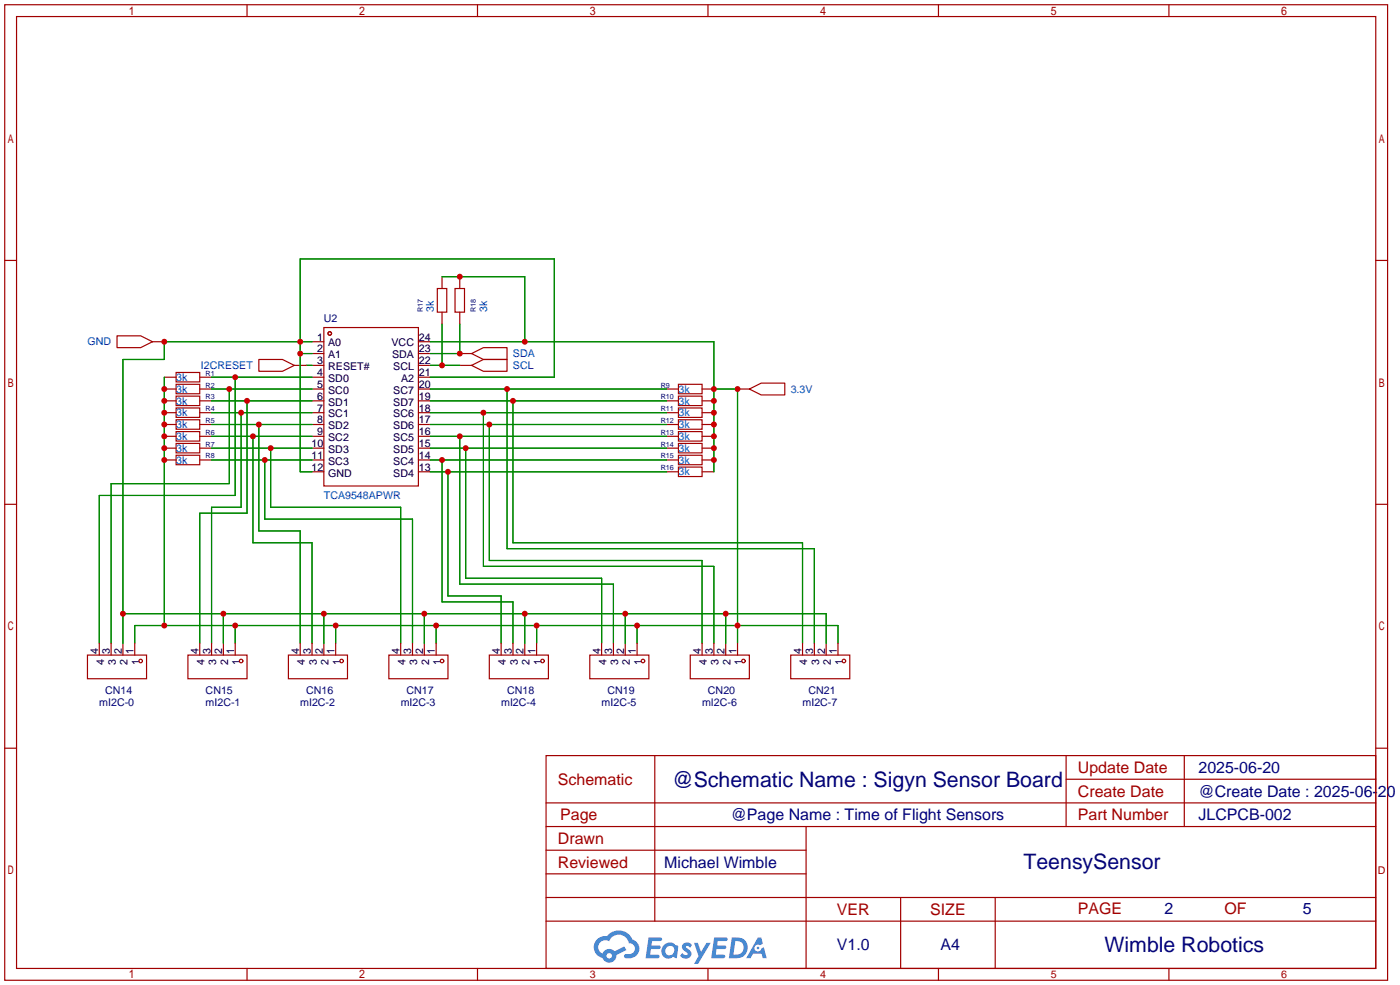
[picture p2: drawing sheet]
<svg xmlns="http://www.w3.org/2000/svg" width="301mm" height="212mm" viewBox="0 0 301 212" stroke-linecap="round" stroke-linejoin="round" font-family="sans-serif">
<g fill="none" stroke="#a10000" stroke-width=".25">
<path d="M1 1h297.2v209.6h-297.2zM3.6 3.6h292.1v204.4h-292.1zM53.1 1v2.6M102.6 1v2.6M152.1 1v2.6M201.7 1v2.6M251.2 1v2.6M1 55.9h2.6M295.7 55.9h2.5M1 108.3h2.6M295.7 108.3h2.5M1 160.7h2.6"/>
<path d="M117.3 162.3h178.4v45.7h-178.4zM117.3 177.5h178.4M117.3 172.5h178.4M140.7 162.3v35.6M173.2 177.5v30.5M229.1 162.3v15.2M229.1 167.4h66.6M254.5 162.3v15.2M295.7 160.7h2.5M117.3 182.6h55.9M117.3 197.9h178.4M117.3 192.8h178.4"/>
<path d="M117.3 187.7h55.9M193.5 192.8v15.2M213.9 192.8v15.2M53.1 208v2.6M102.6 208v2.6M152.1 208v2.6M201.7 208v2.6M251.2 208v2.6"/>
</g>
<g fill="#5487ff">
<path d="M146.9 202.7a1.3 1.3 0 0 1 1.8 .3l-.4 .6a.54 .54 0 0 0-.9-.2l.1 .2a1.28 1.28 0 0 1 .8 2 1.53 1.53 0 0 1-2.2-.3l.5-.6 .8 .5a.31 .31 0 0 0 .4-.3 .31 .31 0 0 0-.3-.4 1.12 1.12 0 0 1-.6-1.8z"/>
<path d="M149.1 202.5h.9l.6 2 1.2-2h.9l-2.7 4.6h-.9l1-1.7z"/>
<path d="M139.4 201.4h1.6a1.31 1.31 0 0 1 1.2 .2 .4 .4 0 0 1-.3 .5l-1.8 .1-.1 .9h1.6a.4 .4 0 0 1 .4 .4 .4 .4 0 0 1-.4 .4h-1.7l-.2 1.2h1.4a.46 .46 0 0 1 .5 0 .46 .46 0 0 1 .1 .5l-.3 .2h-2.7z"/>
<path d="M153.5 201.4h1.6a1.32 1.32 0 0 1 1.2 .2 .39 .39 0 0 1-.3 .5l-1.8 .1-.1 .9h1.7a.4 .4 0 0 1 .3 .4 .4 .4 0 0 1-.4 .4h-1.7l-.2 1.2h1.4a.46 .46 0 0 1 .5 0 .46 .46 0 0 1 .1 .5l-.3 .2h-2.7z"/>
<path d="M162.9 201.4h.7l.4 1.3-.7 .4a.75 .75 0 0 0-1.1 .3 .75 .75 0 0 0 .5 1 .75 .75 0 0 0 .9-.7l.5-.2 .7 2.3h-.9l-.2-.9h-1.9l-.5 .9h-.9z"/>
<path d="M157.3 201.4l-.7 4.4h1.5a2.27 2.27 0 0 0 2.6-2.2 2.27 2.27 0 0 0-2.7-2.2zM158 202.1a1.5 1.5 0 0 1 1.8 1.6 1.5 1.5 0 0 1-1.9 1.4h-.3z"/>
<path d="M142.7 203a1.6 1.6 0 0 0-.3 2.3 1.6 1.6 0 0 0 2.3 .2l.8 .3 .3-2.4-.2-.3-.4-.1a1.58 1.58 0 0 0-2.5 0zM143.3 203.5a.98 .98 0 0 1 1.6 .4 .98 .98 0 0 1-1.1 1.3 .94 .94 0 0 1-.8-.7 .94 .94 0 0 1 .3-1z"/>
<path d="M128.3 201.8a2.37 2.37 0 0 0 1.2 4 1.54 1.54 0 0 0 1.7 1 1.54 1.54 0 0 0 1.3-1.6l2.1-1.1-.5-.8-2 1a1.57 1.57 0 0 0-2.6 .5 1.5 1.5 0 0 1-.8-2.1 1.5 1.5 0 0 1 2.2-.5 2.23 2.23 0 0 1 2.3-1.4 2.23 2.23 0 0 1 2 1.8 1.16 1.16 0 0 1 1.2 1.1 1.16 1.16 0 0 1-1.1 1.2h-.6a.47 .47 0 0 0-.6 .4 .47 .47 0 0 0 .4 .5 2.17 2.17 0 0 0 2.5-.9 2.17 2.17 0 0 0-.3-2.7l-.8-.4a3.2 3.2 0 0 0-5.5-.7l-1.1 .1zM130.4 205.3a.58 .58 0 0 1 1.1 0 .58 .58 0 0 1-1.1 0z"/>
<circle cx="162.9" cy="203.6" r=".28"/>
</g>
<g fill="none" stroke="#a10000" stroke-width=".25">
<path d="M95 59.4v2.6M98.8 59.4v2.6M25.1 72.1h5.1l2.6 1.3-2.6 1.3h-5.1zM32.8 73.4h2.5M55.6 77.2h5.1l2.5 1.3-2.5 1.3h-5.1zM63.2 78.5h2.6M67.1 73.4h2.5M67.1 75.9h2.5M67.1 78.5h2.5M69.6 70.4h20.3v34h-20.3zM89.9 73.4h2.6M89.9 75.9h2.6"/>
<path d="M89.9 78.5h2.6M94 62h2v5.1h-2zM95 67.1v2.5M97.8 62h2v5.1h-2zM98.8 75.9h2.5M98.8 78.5h2.5M98.8 67.1v2.5M101.3 75.9l2.6-1.2h5.1v2.5h-5.1zM101.3 78.5l2.6-1.3h5.1v2.6h-5.1zM35.3 81h2.5M35.3 83.6h2.5M35.3 86.1h2.5"/>
<path d="M35.3 88.6h2.5M35.3 91.2h2.5M35.3 93.7h2.5M35.3 96.3h2.5M35.3 98.8h2.5M37.8 80h5.1v2h-5.1zM37.8 82.5h5.1v2.1h-5.1zM37.8 85.1h5.1v2h-5.1zM37.8 87.6h5.1v2.1h-5.1zM37.8 90.2h5.1v2h-5.1zM37.8 92.7h5.1v2h-5.1zM37.8 95.2h5.1v2.1h-5.1z"/>
<path d="M37.8 97.8h5.1v2h-5.1zM42.9 81h2.6M42.9 83.6h2.6M42.9 86.1h2.6M42.9 88.6h2.6M42.9 91.2h2.6M42.9 93.7h2.6M42.9 96.3h2.6M42.9 98.8h2.6M67.1 81h2.5M67.1 83.6h2.5M67.1 86.1h2.5"/>
<path d="M67.1 88.6h2.5M67.1 91.2h2.5M67.1 93.7h2.5M67.1 96.3h2.5M67.1 98.8h2.5M89.9 81h2.6M89.9 83.6h2.6M89.9 86.1h2.6M89.9 88.6h2.6M89.9 91.2h2.6M89.9 93.7h2.6M89.9 96.3h2.6"/>
<path d="M89.9 98.8h2.6M143.3 83.6h2.5M143.3 86.1h2.5M143.3 88.6h2.5M143.3 91.2h2.5M143.3 93.7h2.5M143.3 96.3h2.5M143.3 98.8h2.5M145.8 82.5h5.1v2.1h-5.1zM145.8 85.1h5.1v2h-5.1zM145.8 87.6h5.1v2.1h-5.1zM145.8 90.2h5.1v2h-5.1z"/>
<path d="M145.8 92.7h5.1v2h-5.1zM145.8 95.2h5.1v2.1h-5.1zM145.8 97.8h5.1v2h-5.1zM150.9 83.6h2.5M150.9 86.1h2.5M150.9 88.6h2.5M150.9 91.2h2.5M150.9 93.7h2.5M150.9 96.3h2.5M150.9 98.8h2.5M158.5 83.6h2.5M161 83.6l2.6-1.3h5.1v2.5h-5.1z"/>
<path d="M67.1 101.3h2.5M89.9 101.3h2.6M143.3 101.3h2.5M145.8 100.3h5.1v2.1h-5.1zM150.9 101.3h2.5M21.3 138.2v2.5M23.9 138.2v2.5M26.4 138.2v2.5M29 138.2v2.5M42.9 138.2v2.5M45.5 138.2v2.5M48 138.2v2.5"/>
<path d="M50.5 138.2v2.5M64.5 138.2v2.5M67.1 138.2v2.5M69.6 138.2v2.5M72.1 138.2v2.5M86.1 138.2v2.5M88.6 138.2v2.5M91.2 138.2v2.5M93.7 138.2v2.5M107.7 138.2v2.5M110.2 138.2v2.5M112.8 138.2v2.5"/>
<path d="M115.3 138.2v2.5M129.3 138.2v2.5M131.8 138.2v2.5M134.4 138.2v2.5M136.9 138.2v2.5M150.9 138.2v2.5M153.4 138.2v2.5M156 138.2v2.5M158.5 138.2v2.5M172.5 138.2v2.5M175 138.2v2.5M177.5 138.2v2.5"/>
<path d="M180.1 138.2v2.5M18.8 140.7h12.7v5.1h-12.7zM40.4 140.7h12.7v5.1h-12.7zM62 140.7h12.7v5.1h-12.7zM83.6 140.7h12.7v5.1h-12.7zM105.2 140.7h12.7v5.1h-12.7zM126.7 140.7h12.7v5.1h-12.7zM148.3 140.7h12.7v5.1h-12.7zM169.9 140.7h12.7v5.1h-12.7z"/>
<circle cx="70.9" cy="71.6" r=".38"/>
<circle cx="30.2" cy="142" r=".38"/>
<circle cx="51.8" cy="142" r=".38"/>
<circle cx="73.4" cy="142" r=".38"/>
<circle cx="95" cy="142" r=".38"/>
<circle cx="116.6" cy="142" r=".38"/>
<circle cx="138.2" cy="142" r=".38"/>
<circle cx="159.8" cy="142" r=".38"/>
<circle cx="181.4" cy="142" r=".38"/>
</g>
<g fill="none" stroke="#008700" stroke-width=".25">
<path d="M95 59.4h17.8v14M64.5 75.9h2.6M65.8 78.5h1.3M67.1 73.4h-31.8v3.8h-8.9v61M92.5 78.5h6.3M92.5 73.4h60.9v27.9M95 69.6v8.9M98.8 69.6v6.3h-6.3M35.3 81v53.4M45.5 81h21.6M45.5 83.6h21.6M45.5 86.1h21.6"/>
<path d="M45.5 88.6h21.6M45.5 91.2h21.6M45.5 93.7h21.6M45.5 98.8h21.6M45.5 96.3h21.6M49.3 83.6v20.3h-25.4v34.3M50.5 81v25.4h-29.2v31.8M51.8 88.6v20.4h-6.3v29.2M53.1 86.1v24.1h-10.2v28M54.4 93.7v22.9h12.7v21.6M55.6 91.2v22.8h8.9v24.2M56.9 98.8v12.7h31.7v26.7"/>
<path d="M58.2 96.3v12.7h27.9v29.2M92.5 81h26.6v-25.4h-54.6v45.7h2.6M92.5 83.6h50.8M92.5 86.1h50.8M92.5 88.6h50.8M92.5 91.2h50.8M92.5 93.7h50.8M92.5 98.8h50.8M92.5 96.3h50.8M95 98.8v30.5h15.2v8.9M98.8 93.7v31.8h33v12.7M100.1 96.3v27.9h29.2v14"/>
<path d="M103.9 88.6v33.1h49.5v16.5M105.2 91.2v29.2h45.7v17.8M109 83.6v34.3h66v20.3M110.2 86.1v30.5h62.3v21.6M153.4 83.6h5.1v54.6M92.5 101.3h50.8M96.3 101.3v26.7h11.4v10.2M26.4 131.8h151.1v6.4M29 138.2v-3.8h151.1v3.8M48 131.8v6.4M50.5 134.4v3.8M69.6 131.8v6.4"/>
<path d="M72.1 134.4v3.8M91.2 131.8v6.4M93.7 134.4v3.8M112.8 131.8v6.4M115.3 134.4v3.8M134.4 131.8v6.4M136.9 134.4v3.8M156 131.8v6.4"/>
</g>
<g fill="#c00">
<circle cx="50.5" cy="81" r=".63"/>
<circle cx="49.3" cy="83.6" r=".63"/>
<circle cx="53.1" cy="86.1" r=".63"/>
<circle cx="51.8" cy="88.6" r=".63"/>
<circle cx="55.6" cy="91.2" r=".63"/>
<circle cx="54.4" cy="93.7" r=".63"/>
<circle cx="95" cy="98.8" r=".63"/>
<circle cx="100.1" cy="96.3" r=".63"/>
<circle cx="98.8" cy="93.7" r=".63"/>
<circle cx="103.9" cy="88.6" r=".63"/>
<circle cx="109" cy="83.6" r=".63"/>
<circle cx="110.2" cy="86.1" r=".63"/>
<circle cx="95" cy="78.5" r=".63"/>
<circle cx="98.8" cy="75.9" r=".63"/>
<circle cx="96.3" cy="101.3" r=".63"/>
<circle cx="58.2" cy="96.3" r=".63"/>
<circle cx="56.9" cy="98.8" r=".63"/>
<circle cx="158.5" cy="134.4" r=".63"/>
<circle cx="136.9" cy="134.4" r=".63"/>
<circle cx="115.3" cy="134.4" r=".63"/>
<circle cx="93.7" cy="134.4" r=".63"/>
<circle cx="72.1" cy="134.4" r=".63"/>
<circle cx="50.5" cy="134.4" r=".63"/>
<circle cx="35.3" cy="134.4" r=".63"/>
<circle cx="35.3" cy="98.8" r=".63"/>
<circle cx="35.3" cy="96.3" r=".63"/>
<circle cx="35.3" cy="93.7" r=".63"/>
<circle cx="35.3" cy="91.2" r=".63"/>
<circle cx="35.3" cy="88.6" r=".63"/>
<circle cx="35.3" cy="86.1" r=".63"/>
<circle cx="35.3" cy="83.6" r=".63"/>
<circle cx="158.5" cy="83.6" r=".63"/>
<circle cx="153.4" cy="83.6" r=".63"/>
<circle cx="153.4" cy="86.1" r=".63"/>
<circle cx="153.4" cy="88.6" r=".63"/>
<circle cx="153.4" cy="91.2" r=".63"/>
<circle cx="153.4" cy="93.7" r=".63"/>
<circle cx="153.4" cy="96.3" r=".63"/>
<circle cx="153.4" cy="98.8" r=".63"/>
<circle cx="112.8" cy="73.4" r=".63"/>
<circle cx="98.8" cy="59.4" r=".63"/>
<circle cx="105.2" cy="91.2" r=".63"/>
<circle cx="64.5" cy="73.4" r=".63"/>
<circle cx="35.3" cy="73.4" r=".63"/>
<circle cx="26.4" cy="131.8" r=".63"/>
<circle cx="48" cy="131.8" r=".63"/>
<circle cx="69.6" cy="131.8" r=".63"/>
<circle cx="91.2" cy="131.8" r=".63"/>
<circle cx="112.8" cy="131.8" r=".63"/>
<circle cx="134.4" cy="131.8" r=".63"/>
<circle cx="156" cy="131.8" r=".63"/>
<circle cx="64.5" cy="75.9" r=".63"/>
</g>
<g font-size="4.6" fill="#000080">
<text x="144.5" y="169">@Schematic Name : Sigyn Sensor Board</text>
<text x="219.9" y="186.7">TeensySensor</text>
<text x="237.3" y="204.5">Wimble Robotics</text>
</g>
<g font-size="3.4" fill="#a00000">
<text x="231.6" y="166">Update Date</text>
<text x="119.9" y="168.6">Schematic</text>
<text x="231.6" y="171.1">Create Date</text>
<text x="120.4" y="176.2">Page</text>
<text x="231.6" y="176.2">Part Number</text>
<text x="119.9" y="181.3">Drawn</text>
<text x="119.9" y="186.3">Reviewed</text>
<text x="179.9" y="196.5">VER</text>
<text x="199.9" y="196.5">SIZE</text>
<text x="231.6" y="196.3">PAGE</text>
<text x="263.1" y="196.3">OF</text>
</g>
<g font-size="3.4" fill="#000080">
<text x="257.6" y="166">2025-06-20</text>
<text x="257.6" y="171.1">@Create Date : 2025-06-20</text>
<text x="157" y="176.2">@Page Name : Time of Flight Sensors</text>
<text x="257.6" y="176.2">JLCPCB-002</text>
<text x="142.7" y="186.3">Michael Wimble</text>
<text x="250.3" y="196.3">2</text>
<text x="280" y="196.3">5</text>
<text x="179.9" y="204.1">V1.0</text>
<text x="202.1" y="204.1">A4</text>
</g>
<g font-size="2.3" fill="#000080">
<text x="69.6" y="69.1">U2</text>
<text x="22.6" y="149.1">CN14</text>
<text x="44.2" y="149.1">CN15</text>
<text x="65.8" y="149.1">CN16</text>
<text x="87.4" y="149.1">CN17</text>
<text x="109" y="149.1">CN18</text>
<text x="130.6" y="149.1">CN19</text>
<text x="152.1" y="149.1">CN20</text>
<text x="173.7" y="149.1">CN21</text>
<text x="21.3" y="151.7">mI2C-0</text>
<text x="44.2" y="151.7">mI2C-1</text>
<text x="64.5" y="151.7">mI2C-2</text>
<text x="86.1" y="151.7">mI2C-3</text>
<text x="107.7" y="151.7">mI2C-4</text>
<text x="129.3" y="151.7">mI2C-5</text>
<text x="150.9" y="151.7">mI2C-6</text>
<text x="172.5" y="151.7">mI2C-7</text>
</g>
<g font-size="2.3" fill="#00f">
<text x="93.2" y="67.1" transform="rotate(-90 93.2 67.1)">3k</text>
<text x="104.7" y="67.1" transform="rotate(-90 104.7 67.1)">3k</text>
<text x="18.8" y="74.2">GND</text>
<text x="110.2" y="76.7">SDA</text>
<text x="37.8" y="81.8">3k</text>
<text x="43.2" y="79.3">I2CRESET</text>
<text x="110.2" y="79.3">SCL</text>
<text x="37.8" y="84.4">3k</text>
<text x="37.8" y="86.9">3k</text>
<text x="37.8" y="89.4">3k</text>
<text x="145.8" y="84.4">3k</text>
<text x="145.8" y="86.9">3k</text>
<text x="145.8" y="89.4">3k</text>
<text x="169.9" y="84.4">3.3V</text>
<text x="37.8" y="92">3k</text>
<text x="37.8" y="94.5">3k</text>
<text x="145.8" y="92">3k</text>
<text x="145.8" y="94.5">3k</text>
<text x="37.8" y="97.1">3k</text>
<text x="37.8" y="99.6">3k</text>
<text x="145.8" y="97.1">3k</text>
<text x="145.8" y="99.6">3k</text>
<text x="69.6" y="107.2">TCA9548APWR</text>
<text x="145.8" y="102.1">3k</text>
</g>
<g font-size="2.3">
<text x="68.2" y="73.2">1</text>
<text x="68.2" y="75.7">2</text>
<text x="70.5" y="74.4">A0</text>
<text x="70.5" y="77">A1</text>
<text x="84.1" y="74.4">VCC</text>
<text x="84.3" y="77">SDA</text>
<text x="90" y="75.7">23</text>
<text x="90" y="73.2">24</text>
<text x="68.2" y="78.2">3</text>
<text x="68.2" y="80.8">4</text>
<text x="68.2" y="83.3">5</text>
<text x="70.5" y="79.5">RESET#</text>
<text x="70.5" y="82">SD0</text>
<text x="84.5" y="79.5">SCL</text>
<text x="86.2" y="82">A2</text>
<text x="90" y="83.3">20</text>
<text x="90" y="80.8">21</text>
<text x="90" y="78.2">22</text>
<text x="68.2" y="85.9">6</text>
<text x="68.2" y="88.4">7</text>
<text x="70.5" y="84.6">SC0</text>
<text x="70.5" y="87.1">SD1</text>
<text x="70.5" y="89.7">SC1</text>
<text x="84.5" y="89.7">SC6</text>
<text x="84.5" y="87.1">SD7</text>
<text x="84.5" y="84.6">SC7</text>
<text x="90" y="88.4">18</text>
<text x="90" y="85.9">19</text>
<text x="68.2" y="90.9">8</text>
<text x="68.2" y="93.5">9</text>
<text x="70.5" y="92.2">SD2</text>
<text x="70.5" y="94.7">SC2</text>
<text x="84.5" y="94.7">SC5</text>
<text x="84.5" y="92.2">SD6</text>
<text x="90" y="93.5">16</text>
<text x="90" y="90.9">17</text>
<text x="66.9" y="96">10</text>
<text x="66.9" y="98.6">11</text>
<text x="66.9" y="101.1">12</text>
<text x="70.5" y="97.3">SD3</text>
<text x="70.5" y="99.8">SC3</text>
<text x="84.5" y="99.8">SC4</text>
<text x="84.5" y="97.3">SD5</text>
<text x="90" y="101.1">13</text>
<text x="90" y="98.6">14</text>
<text x="90" y="96">15</text>
<text x="70.5" y="102.4">GND</text>
<text x="84.5" y="102.4">SD4</text>
<text x="21.1" y="140.6" transform="rotate(-90 21.1 140.6)">4</text>
<text x="22.4" y="142.9" transform="rotate(-90 22.4 142.9)">4</text>
<text x="23.6" y="140.6" transform="rotate(-90 23.6 140.6)">3</text>
<text x="24.9" y="142.9" transform="rotate(-90 24.9 142.9)">3</text>
<text x="26.2" y="140.6" transform="rotate(-90 26.2 140.6)">2</text>
<text x="27.4" y="142.9" transform="rotate(-90 27.4 142.9)">2</text>
<text x="28.7" y="140.6" transform="rotate(-90 28.7 140.6)">1</text>
<text x="30" y="142.9" transform="rotate(-90 30 142.9)">1</text>
<text x="42.7" y="140.6" transform="rotate(-90 42.7 140.6)">4</text>
<text x="43.9" y="142.9" transform="rotate(-90 43.9 142.9)">4</text>
<text x="45.2" y="140.6" transform="rotate(-90 45.2 140.6)">3</text>
<text x="46.5" y="142.9" transform="rotate(-90 46.5 142.9)">3</text>
<text x="47.8" y="140.6" transform="rotate(-90 47.8 140.6)">2</text>
<text x="49" y="142.9" transform="rotate(-90 49 142.9)">2</text>
<text x="50.3" y="140.6" transform="rotate(-90 50.3 140.6)">1</text>
<text x="51.6" y="142.9" transform="rotate(-90 51.6 142.9)">1</text>
<text x="64.3" y="140.6" transform="rotate(-90 64.3 140.6)">4</text>
<text x="65.5" y="142.9" transform="rotate(-90 65.5 142.9)">4</text>
<text x="66.8" y="140.6" transform="rotate(-90 66.8 140.6)">3</text>
<text x="68.1" y="142.9" transform="rotate(-90 68.1 142.9)">3</text>
<text x="69.3" y="140.6" transform="rotate(-90 69.3 140.6)">2</text>
<text x="70.6" y="142.9" transform="rotate(-90 70.6 142.9)">2</text>
<text x="71.9" y="140.6" transform="rotate(-90 71.9 140.6)">1</text>
<text x="73.2" y="142.9" transform="rotate(-90 73.2 142.9)">1</text>
<text x="85.9" y="140.6" transform="rotate(-90 85.9 140.6)">4</text>
<text x="87.1" y="142.9" transform="rotate(-90 87.1 142.9)">4</text>
<text x="88.4" y="140.6" transform="rotate(-90 88.4 140.6)">3</text>
<text x="89.7" y="142.9" transform="rotate(-90 89.7 142.9)">3</text>
<text x="90.9" y="140.6" transform="rotate(-90 90.9 140.6)">2</text>
<text x="92.2" y="142.9" transform="rotate(-90 92.2 142.9)">2</text>
<text x="93.5" y="140.6" transform="rotate(-90 93.5 140.6)">1</text>
<text x="94.7" y="142.9" transform="rotate(-90 94.7 142.9)">1</text>
<text x="107.4" y="140.6" transform="rotate(-90 107.4 140.6)">4</text>
<text x="108.7" y="142.9" transform="rotate(-90 108.7 142.9)">4</text>
<text x="110" y="140.6" transform="rotate(-90 110 140.6)">3</text>
<text x="111.3" y="142.9" transform="rotate(-90 111.3 142.9)">3</text>
<text x="112.5" y="140.6" transform="rotate(-90 112.5 140.6)">2</text>
<text x="113.8" y="142.9" transform="rotate(-90 113.8 142.9)">2</text>
<text x="115.1" y="140.6" transform="rotate(-90 115.1 140.6)">1</text>
<text x="116.3" y="142.9" transform="rotate(-90 116.3 142.9)">1</text>
<text x="129" y="140.6" transform="rotate(-90 129 140.6)">4</text>
<text x="130.3" y="142.9" transform="rotate(-90 130.3 142.9)">4</text>
<text x="131.6" y="140.6" transform="rotate(-90 131.6 140.6)">3</text>
<text x="132.8" y="142.9" transform="rotate(-90 132.8 142.9)">3</text>
<text x="134.1" y="140.6" transform="rotate(-90 134.1 140.6)">2</text>
<text x="135.4" y="142.9" transform="rotate(-90 135.4 142.9)">2</text>
<text x="136.7" y="140.6" transform="rotate(-90 136.7 140.6)">1</text>
<text x="137.9" y="142.9" transform="rotate(-90 137.9 142.9)">1</text>
<text x="150.6" y="140.6" transform="rotate(-90 150.6 140.6)">4</text>
<text x="151.9" y="142.9" transform="rotate(-90 151.9 142.9)">4</text>
<text x="153.2" y="140.6" transform="rotate(-90 153.2 140.6)">3</text>
<text x="154.4" y="142.9" transform="rotate(-90 154.4 142.9)">3</text>
<text x="155.7" y="140.6" transform="rotate(-90 155.7 140.6)">2</text>
<text x="157" y="142.9" transform="rotate(-90 157 142.9)">2</text>
<text x="158.2" y="140.6" transform="rotate(-90 158.2 140.6)">1</text>
<text x="159.5" y="142.9" transform="rotate(-90 159.5 142.9)">1</text>
<text x="172.2" y="140.6" transform="rotate(-90 172.2 140.6)">4</text>
<text x="173.5" y="142.9" transform="rotate(-90 173.5 142.9)">4</text>
<text x="174.8" y="140.6" transform="rotate(-90 174.8 140.6)">3</text>
<text x="176" y="142.9" transform="rotate(-90 176 142.9)">3</text>
<text x="177.3" y="140.6" transform="rotate(-90 177.3 140.6)">2</text>
<text x="178.6" y="142.9" transform="rotate(-90 178.6 142.9)">2</text>
<text x="179.8" y="140.6" transform="rotate(-90 179.8 140.6)">1</text>
<text x="181.1" y="142.9" transform="rotate(-90 181.1 142.9)">1</text>
</g>
<g font-size="2.3" fill="#a00000">
<text x="296.1" y="187.7">D</text>
<text x="126.7" y="210.1">3</text>
<text x="176.3" y="210.1">4</text>
<text x="225.8" y="210.1">5</text>
<text x="275.3" y="210.1">6</text>
</g>
<g font-size="1.5" fill="#000080">
<text x="90.9" y="67.1" transform="rotate(-90 90.9 67.1)">R17</text>
<text x="102.3" y="67.1" transform="rotate(-90 102.3 67.1)">R18</text>
<text x="44.2" y="80.7">R1</text>
<text x="44.2" y="83.2">R2</text>
<text x="142" y="83.2">R9</text>
<text x="44.2" y="85.8">R3</text>
<text x="44.2" y="88.3">R4</text>
<text x="142" y="85.8">R10</text>
<text x="142" y="88.3">R11</text>
<text x="44.2" y="90.9">R5</text>
<text x="44.2" y="93.4">R6</text>
<text x="44.2" y="95.9">R7</text>
<text x="142" y="90.9">R12</text>
<text x="142" y="93.4">R13</text>
<text x="142" y="95.9">R14</text>
<text x="44.2" y="98.5">R8</text>
<text x="142" y="98.5">R15</text>
<text x="142" y="101">R16</text>
</g>
</svg>
